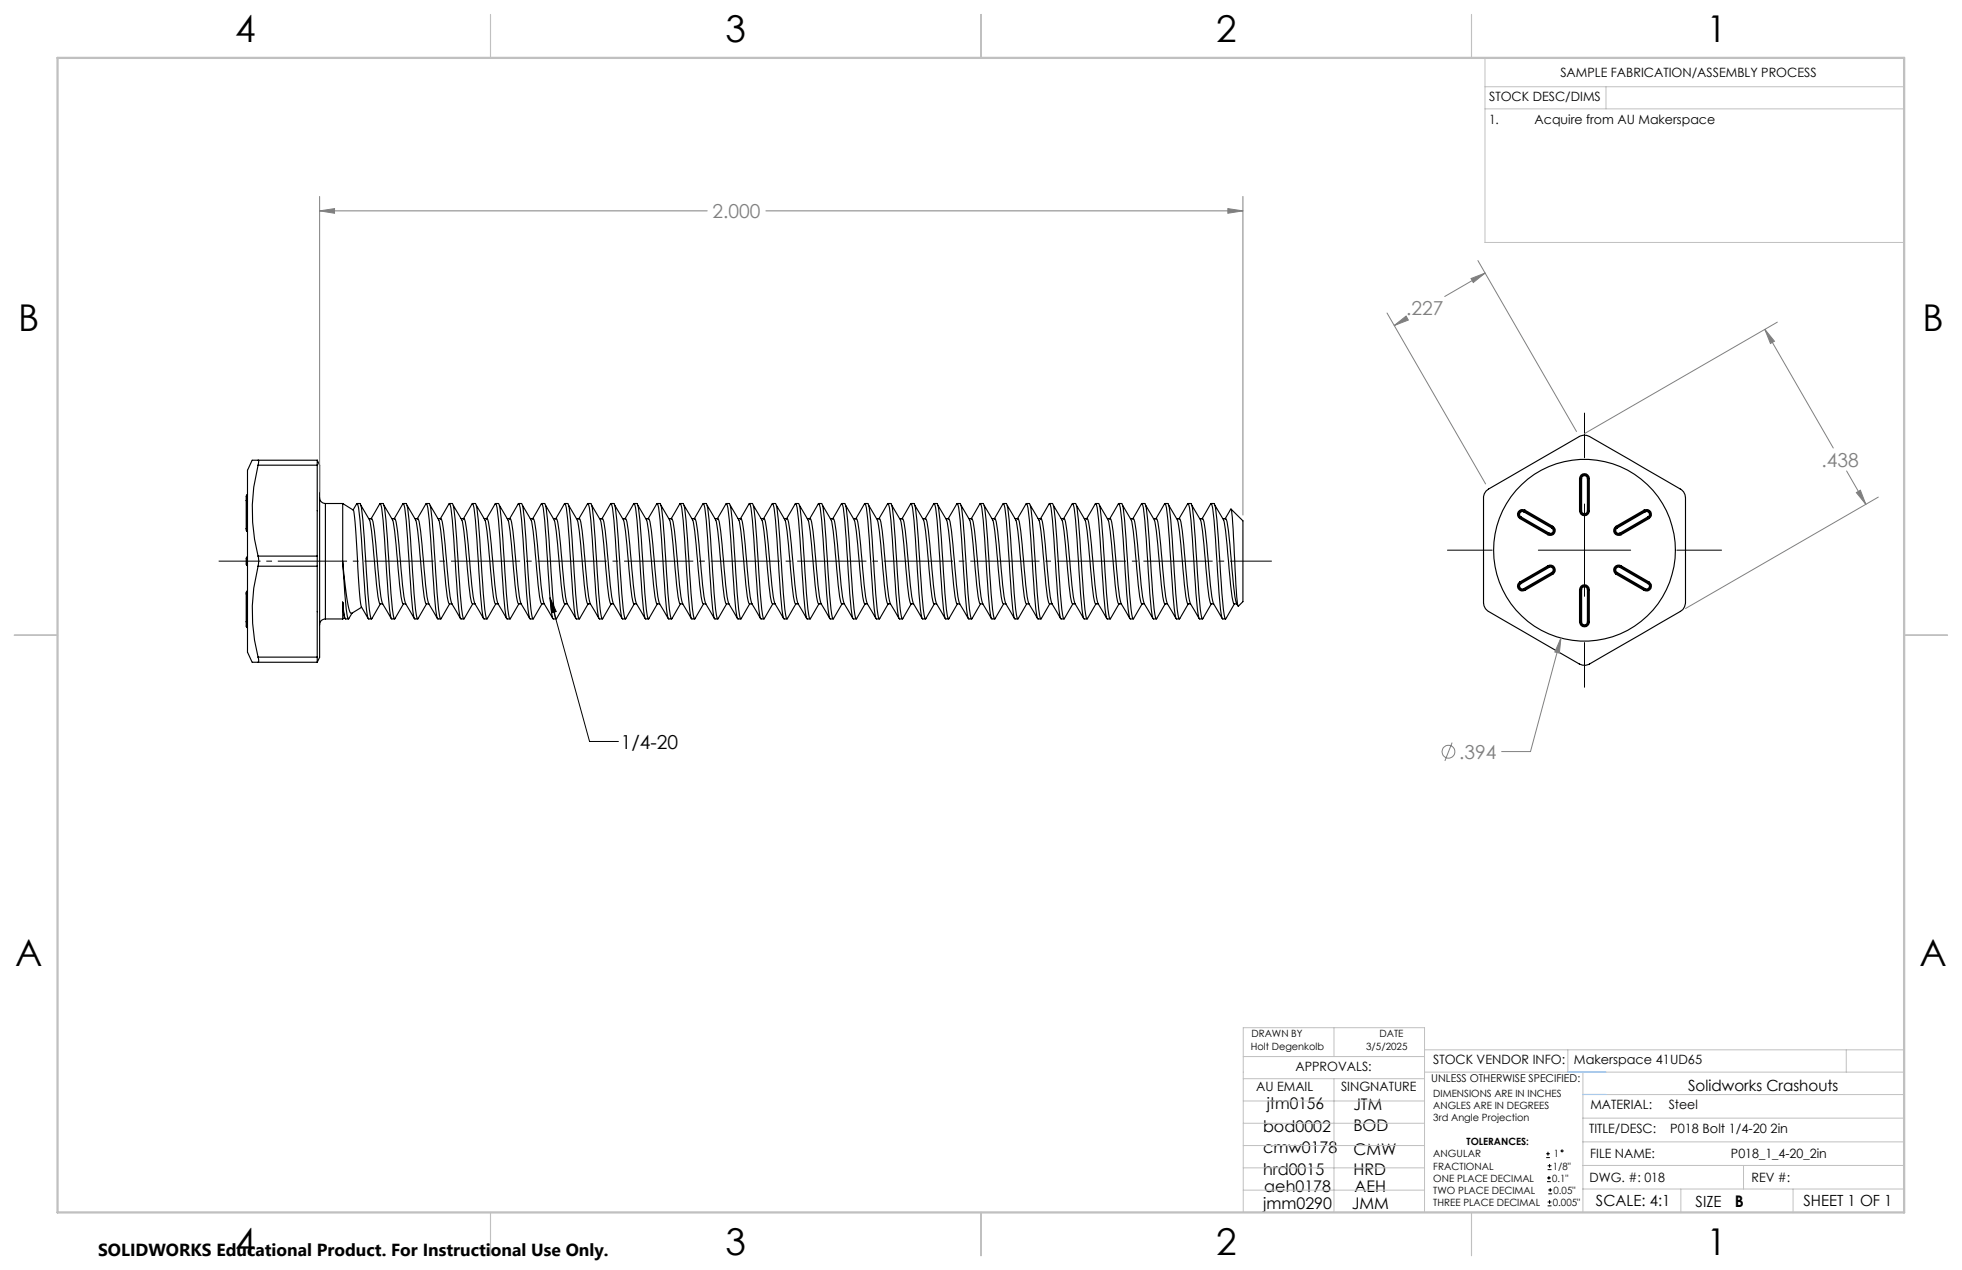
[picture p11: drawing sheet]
<svg xmlns="http://www.w3.org/2000/svg" width="432mm" height="279mm" viewBox="0 0 432 279" stroke-linecap="round" stroke-linejoin="round" font-family="sans-serif">
<g fill="none" stroke="#000" stroke-width=".25">
<path d="M54.2 116.3l.1 .5M54.2 110.1l.1 .1M54.2 116.3l.1 .1M54.2 110.1v6.2M54.3 108.9l-.1 .3v.9M54.3 116.8l.2 .3M54.3 110.2l.2 .1M54.3 116.4l.2 .1M54.3 108.9v1.3M54.3 116.4v.4M54.3 110.2v6.2M54.5 108.7l-.2 .2"/>
<path d="M56.8 101.2h-1.3l-1 2.3v40l1 2.2h1.3M56.8 101.2l.1 .2-.1 .9M56.8 102.3a39.4 39.4 0 0 0 0 20M56.8 102.3h13M56.8 101.2h13M69.8 101.2l.5 1.1v42.3l-.5 1.1M69.8 101.2v1.1M69.8 102.3v20M70.3 109.5a1.26 1.26 0 0 0 1.3 1.3M71.6 110.8v25.4M71.6 110.8h3.8M75.4 110.8v12.7"/>
<path d="M75.4 110.8l2.4 1.4a153.6 153.6 0 0 1 1.2 16l.3 3.8 .3 1.5M78.5 110.9l.1-.1a32.1 32.1 0 0 1 1 7.8l.1 2.4a145.3 145.3 0 0 0 1.3 14.9l.1 .3h.7M78.5 110.8l-.8 1.4M78.6 110.8h.6a32.1 32.1 0 0 1 1 7.8l.1 2.4a145.3 145.3 0 0 0 1.3 14.9l.2 .3v-.2M79.4 111.2l2 3.2M81.1 114.1h.6M81.4 114.5l.4 2.3 .4 4.8a81.5 81.5 0 0 0 1.3 11.1l.2 .2h.5M81.7 114.2l.1-.1a18.7 18.7 0 0 1 .9 5.8l.2 1.7a77.4 77.4 0 0 0 1.3 11.2l1.9 3.3M83.6 110.8l-2 3.4M83.6 110.9l.1-.1a32.1 32.1 0 0 1 .9 7.8l.2 2.4a145.3 145.3 0 0 0 1.2 14.9l.2 .3h.7M83.7 110.8h.6a32.1 32.1 0 0 1 1 7.8l.1 2.4a145.3 145.3 0 0 0 1.3 14.9l.2 .3v-.2M84.5 111.2l1.9 3.2"/>
<path d="M86.2 114.1h.6M86.4 114.5l.5 2.3 .4 4.8a81.5 81.5 0 0 0 1.3 11.1l.2 .2h.5M86.8 114.2l.1-.1a18.7 18.7 0 0 1 .9 5.8l.1 1.7a77.4 77.4 0 0 0 1.4 11.2l1.9 3.3M88.7 110.8l-2 3.4M88.7 110.9l.1-.1a32.1 32.1 0 0 1 .9 7.8l.2 2.4a145.3 145.3 0 0 0 1.2 14.9l.2 .3h.6M88.8 110.8h.6a32.1 32.1 0 0 1 .9 7.8l.2 2.4a145.3 145.3 0 0 0 1.3 14.9l.1 .3 .1-.2M89.6 111.2l1.9 3.2M91.3 114.1h.6M91.5 114.5l.4 2.3 .5 4.8a81.5 81.5 0 0 0 1.3 11.1l.1 .2M91.9 114.2v-.1a18.7 18.7 0 0 1 1 5.8l.1 1.7a77.4 77.4 0 0 0 1.3 11.2l2 3.3M93.7 110.8l-1.9 3.4M93.7 110.9l.1-.1a32.1 32.1 0 0 1 1 7.8l.1 2.4a145.3 145.3 0 0 0 1.3 14.9l.2 .3h.6"/>
<path d="M93.8 110.8h.7a32.1 32.1 0 0 1 .9 7.8l.2 2.4a145.3 145.3 0 0 0 1.2 14.9l.2 .3 .1-.2M94.7 111.2l1.9 3.2M96.4 114.1h.5M96.6 114.5l.4 2.3 .5 4.8a81.5 81.5 0 0 0 1.2 11.1l.2 .2M96.9 114.2l.1-.1a18.7 18.7 0 0 1 1 5.8l.1 1.7a77.4 77.4 0 0 0 1.3 11.2l2 3.3M98.8 110.8l-1.9 3.4M98.8 110.9l.1-.1a32.1 32.1 0 0 1 1 7.8l.1 2.4a145.3 145.3 0 0 0 1.3 14.9l.2 .3h.6M98.9 110.8h.7a32.1 32.1 0 0 1 .9 7.8l.1 2.4a145.3 145.3 0 0 0 1.3 14.9l.2 .3 .1-.2M99.8 111.2l1.9 3.2M101.5 114.1h.5M101.7 114.5l.4 2.3 .5 4.8a81.5 81.5 0 0 0 1.2 11.1l.2 .2h.6M102 114.2l.1-.1a18.7 18.7 0 0 1 .9 5.8l.2 1.7a77.4 77.4 0 0 0 1.3 11.2l1.9 3.3"/>
<path d="M103.9 110.8l-1.9 3.4M103.9 110.9l.1-.1a32.1 32.1 0 0 1 1 7.8l.1 2.4a145.3 145.3 0 0 0 1.3 14.9l.1 .3h.7M104 110.8h.6a32.1 32.1 0 0 1 1 7.8l.1 2.4a145.3 145.3 0 0 0 1.3 14.9l.2 .3v-.2M104.8 111.2l2 3.2M106.5 114.1h.6M106.8 114.5l.4 2.3 .4 4.8a81.5 81.5 0 0 0 1.3 11.1l.2 .2M107.1 114.2l.1-.1a18.7 18.7 0 0 1 .9 5.8l.2 1.7a77.4 77.4 0 0 0 1.3 11.2l1.9 3.3M109 110.8l-2 3.4M109 110.9l.1-.1a32.1 32.1 0 0 1 .9 7.8l.2 2.4a145.3 145.3 0 0 0 1.2 14.9l.2 .3h.7M109.1 110.8h.6a32.1 32.1 0 0 1 1 7.8l.1 2.4a145.3 145.3 0 0 0 1.3 14.9l.2 .3v-.2M109.9 111.2l1.9 3.2M111.6 114.1h.6"/>
<path d="M111.8 114.5l.5 2.3 .4 4.8a81.5 81.5 0 0 0 1.3 11.1l.2 .2M112.2 114.2l.1-.1a18.7 18.7 0 0 1 .9 5.8l.1 1.7a77.4 77.4 0 0 0 1.4 11.2l1.9 3.3M114.1 110.8l-2 3.4M114.1 110.9l.1-.1a32.1 32.1 0 0 1 .9 7.8l.2 2.4a145.3 145.3 0 0 0 1.2 14.9l.2 .3h.6M114.2 110.8h.6a32.1 32.1 0 0 1 .9 7.8l.2 2.4a145.3 145.3 0 0 0 1.3 14.9l.1 .3 .1-.2M115 111.2l1.9 3.2M116.7 114.1h.6M116.9 114.5l.4 2.3 .5 4.8a81.5 81.5 0 0 0 1.3 11.1l.1 .2h.6M117.3 114.2v-.1a18.7 18.7 0 0 1 1 5.8l.1 1.7a77.4 77.4 0 0 0 1.3 11.2l2 3.3M119.1 110.8l-1.9 3.4M119.1 110.9l.1-.1a32.1 32.1 0 0 1 1 7.8l.1 2.4a145.3 145.3 0 0 0 1.3 14.9l.2 .3h.6M119.2 110.8h.7a32.1 32.1 0 0 1 .9 7.8l.2 2.4a145.3 145.3 0 0 0 1.2 14.9l.2 .3 .1-.2"/>
<path d="M120.1 111.2l1.9 3.2M121.8 114.1h.5M122 114.5l.4 2.3 .5 4.8a81.5 81.5 0 0 0 1.2 11.1l.2 .2M122.3 114.2l.1-.1a18.7 18.7 0 0 1 1 5.8l.1 1.7a77.4 77.4 0 0 0 1.3 11.2l2 3.3M124.2 110.8l-1.9 3.4M124.2 110.9l.1-.1a32.1 32.1 0 0 1 1 7.8l.1 2.4a145.3 145.3 0 0 0 1.3 14.9l.2 .3h.6M124.3 110.8h.7a32.1 32.1 0 0 1 .9 7.8l.1 2.4a145.3 145.3 0 0 0 1.3 14.9l.2 .3 .1-.2M125.2 111.2l1.9 3.2M126.9 114.1h.5M127.1 114.5l.4 2.3 .5 4.8a81.5 81.5 0 0 0 1.2 11.1l.2 .2M127.4 114.2l.1-.1a18.7 18.7 0 0 1 .9 5.8l.2 1.7a77.4 77.4 0 0 0 1.3 11.2l1.9 3.3M129.3 110.8l-1.9 3.4"/>
<path d="M129.3 110.9l.1-.1a32.1 32.1 0 0 1 1 7.8l.1 2.4a145.3 145.3 0 0 0 1.3 14.9l.1 .3h.7M129.4 110.8h.6a32.1 32.1 0 0 1 1 7.8l.1 2.4a145.3 145.3 0 0 0 1.3 14.9l.2 .3v-.2M130.2 111.2l2 3.2M131.9 114.1h.6M132.2 114.5l.4 2.3 .4 4.8a81.5 81.5 0 0 0 1.3 11.1l.2 .2h.5M132.5 114.2l.1-.1a18.7 18.7 0 0 1 .9 5.8l.2 1.7a77.4 77.4 0 0 0 1.3 11.2l1.9 3.3M134.4 110.8l-2 3.4M134.4 110.9l.1-.1a32.1 32.1 0 0 1 .9 7.8l.2 2.4a145.3 145.3 0 0 0 1.2 14.9l.2 .3h.7M134.5 110.8h.6a32.1 32.1 0 0 1 1 7.8l.1 2.4a145.3 145.3 0 0 0 1.3 14.9l.2 .3v-.2M135.3 111.2l1.9 3.2M137 114.1h.6M137.2 114.5l.5 2.3 .4 4.8a81.5 81.5 0 0 0 1.3 11.1l.2 .2h.5"/>
<path d="M137.6 114.2l.1-.1a18.7 18.7 0 0 1 .9 5.8l.1 1.7a77.4 77.4 0 0 0 1.4 11.2l1.9 3.3M139.5 110.8l-2 3.4M139.5 110.9l.1-.1a32.1 32.1 0 0 1 .9 7.8l.2 2.4a145.3 145.3 0 0 0 1.2 14.9l.2 .3h.6M139.6 110.8h.6a32.1 32.1 0 0 1 .9 7.8l.2 2.4a145.3 145.3 0 0 0 1.3 14.9l.1 .3 .1-.2M140.4 111.2l1.9 3.2M142.1 114.1h.6M142.3 114.5l.4 2.3 .5 4.8a81.5 81.5 0 0 0 1.3 11.1l.1 .2M142.7 114.2v-.1a18.7 18.7 0 0 1 1 5.8l.1 1.7a77.4 77.4 0 0 0 1.3 11.2l2 3.3M144.5 110.8l-1.9 3.4M144.5 110.9l.1-.1a32.1 32.1 0 0 1 1 7.8l.1 2.4a145.3 145.3 0 0 0 1.3 14.9l.2 .3h.6M144.6 110.8h.7a32.1 32.1 0 0 1 .9 7.8l.2 2.4a145.3 145.3 0 0 0 1.2 14.9l.2 .3 .1-.2M145.5 111.2l1.9 3.2"/>
<path d="M147.2 114.1h.5M147.4 114.5l.4 2.3 .5 4.8a81.5 81.5 0 0 0 1.2 11.1l.2 .2h.6M147.7 114.2l.1-.1a18.7 18.7 0 0 1 1 5.8l.1 1.7a77.4 77.4 0 0 0 1.3 11.2l2 3.3M149.6 110.8l-1.9 3.4M149.6 110.9l.1-.1a32.1 32.1 0 0 1 1 7.8l.1 2.4a145.3 145.3 0 0 0 1.3 14.9l.2 .3h.6M149.7 110.8h.7a32.1 32.1 0 0 1 .9 7.8l.1 2.4a145.3 145.3 0 0 0 1.3 14.9l.2 .3 .1-.2M150.6 111.2l1.9 3.2M152.3 114.1h.5M152.5 114.5l.4 2.3 .5 4.8a81.5 81.5 0 0 0 1.2 11.1l.2 .2h.6M152.8 114.2l.1-.1a18.7 18.7 0 0 1 .9 5.8l.2 1.7a77.4 77.4 0 0 0 1.3 11.2l1.9 3.3M154.7 110.8l-1.9 3.4M154.7 110.9l.1-.1a32.1 32.1 0 0 1 1 7.8l.1 2.4a145.3 145.3 0 0 0 1.3 14.9l.1 .3h.7"/>
<path d="M154.8 110.8h.6a32.1 32.1 0 0 1 1 7.8l.1 2.4a145.3 145.3 0 0 0 1.3 14.9l.2 .3v-.2M155.6 111.2l2 3.2M157.3 114.1h.6M157.6 114.5l.4 2.3 .4 4.8a81.5 81.5 0 0 0 1.3 11.1l.2 .2M157.9 114.2l.1-.1a18.7 18.7 0 0 1 .9 5.8l.2 1.7a77.4 77.4 0 0 0 1.3 11.2l1.9 3.3M159.8 110.8l-2 3.4M159.8 110.9l.1-.1a32.1 32.1 0 0 1 .9 7.8l.2 2.4a145.3 145.3 0 0 0 1.2 14.9l.2 .3h.7M159.9 110.8h.6a32.1 32.1 0 0 1 1 7.8l.1 2.4a145.3 145.3 0 0 0 1.3 14.9l.2 .3v-.2M160.7 111.2l1.9 3.2M162.4 114.1h.6M162.6 114.5l.5 2.3 .4 4.8a81.5 81.5 0 0 0 1.3 11.1l.2 .2h.5M163 114.2l.1-.1a18.7 18.7 0 0 1 .9 5.8l.1 1.7a77.4 77.4 0 0 0 1.4 11.2l1.9 3.3"/>
<path d="M164.9 110.8l-2 3.4M164.9 110.9l.1-.1a32.1 32.1 0 0 1 .9 7.8l.2 2.4a145.3 145.3 0 0 0 1.2 14.9l.2 .3h.6M165 110.8h.6a32.1 32.1 0 0 1 .9 7.8l.2 2.4a145.3 145.3 0 0 0 1.3 14.9l.1 .3 .1-.2M165.8 111.2l1.9 3.2M167.5 114.1h.6M167.7 114.5l.4 2.3 .5 4.8a81.5 81.5 0 0 0 1.3 11.1l.1 .2h.6M168.1 114.2v-.1a18.7 18.7 0 0 1 1 5.8l.1 1.7a77.4 77.4 0 0 0 1.3 11.2l2 3.3M169.9 110.8l-1.9 3.4M169.9 110.9l.1-.1a32.1 32.1 0 0 1 1 7.8l.1 2.4a145.3 145.3 0 0 0 1.3 14.9l.2 .3h.6M170 110.8h.7a32.1 32.1 0 0 1 .9 7.8l.2 2.4a145.3 145.3 0 0 0 1.2 14.9l.2 .3 .1-.2M170.9 111.2l1.9 3.2M172.6 114.1h.5"/>
<path d="M172.8 114.5l.4 2.3 .5 4.8a81.5 81.5 0 0 0 1.2 11.1l.2 .2M173.1 114.2l.1-.1a18.7 18.7 0 0 1 1 5.8l.1 1.7a77.4 77.4 0 0 0 1.3 11.2l2 3.3M175 110.8l-1.9 3.4M175 110.9l.1-.1a32.1 32.1 0 0 1 1 7.8l.1 2.4a145.3 145.3 0 0 0 1.3 14.9l.2 .3h.6M175.1 110.8h.7a32.1 32.1 0 0 1 .9 7.8l.1 2.4a145.3 145.3 0 0 0 1.3 14.9l.2 .3 .1-.2M176 111.2l1.9 3.2M177.7 114.1h.5M177.9 114.5l.4 2.3 .5 4.8a81.5 81.5 0 0 0 1.2 11.1l.2 .2h.6M178.2 114.2l.1-.1a18.7 18.7 0 0 1 .9 5.8l.2 1.7a77.4 77.4 0 0 0 1.3 11.2l1.9 3.3M180.1 110.8l-1.9 3.4M180.1 110.9l.1-.1a32.1 32.1 0 0 1 1 7.8l.1 2.4a145.3 145.3 0 0 0 1.3 14.9l.1 .3h.7M180.2 110.8h.6a32.1 32.1 0 0 1 1 7.8l.1 2.4a145.3 145.3 0 0 0 1.3 14.9l.2 .3v-.2"/>
<path d="M181 111.2l2 3.2M182.7 114.1h.6M183 114.5l.4 2.3 .4 4.8a81.5 81.5 0 0 0 1.3 11.1l.2 .2h.5M183.3 114.2l.1-.1a18.7 18.7 0 0 1 .9 5.8l.2 1.7a77.4 77.4 0 0 0 1.3 11.2l1.9 3.3M185.2 110.8l-2 3.4M185.2 110.9l.1-.1a32.1 32.1 0 0 1 .9 7.8l.2 2.4a145.3 145.3 0 0 0 1.2 14.9l.2 .3h.7M185.3 110.8h.6a32.1 32.1 0 0 1 1 7.8l.1 2.4a145.3 145.3 0 0 0 1.3 14.9l.2 .3v-.2M186.1 111.2l1.9 3.2M187.8 114.1h.6M188 114.5l.5 2.3 .4 4.8a81.5 81.5 0 0 0 1.3 11.1l.2 .2M188.4 114.2l.1-.1a18.7 18.7 0 0 1 .9 5.8l.1 1.7a77.4 77.4 0 0 0 1.4 11.2l1.9 3.3M190.3 110.8l-2 3.4"/>
<path d="M190.3 110.9l.1-.1a32.1 32.1 0 0 1 .9 7.8l.2 2.4a145.3 145.3 0 0 0 1.2 14.9l.2 .3h.6M190.4 110.8h.6a32.1 32.1 0 0 1 .9 7.8l.2 2.4a145.3 145.3 0 0 0 1.3 14.9l.1 .3 .1-.2M191.2 111.2l1.9 3.2M192.9 114.1h.6M193.1 114.5l.4 2.3 .5 4.8a81.5 81.5 0 0 0 1.3 11.1l.1 .2h.6M193.5 114.2v-.1a18.7 18.7 0 0 1 1 5.8l.1 1.7a77.4 77.4 0 0 0 1.3 11.2l2 3.3M195.3 110.8l-1.9 3.4M195.3 110.9l.1-.1a32.1 32.1 0 0 1 1 7.8l.1 2.4a145.3 145.3 0 0 0 1.3 14.9l.2 .3h.6M195.4 110.8h.7a32.1 32.1 0 0 1 .9 7.8l.2 2.4a145.3 145.3 0 0 0 1.2 14.9l.2 .3 .1-.2M196.3 111.2l1.9 3.2M198 114.1h.5M198.2 114.5l.4 2.3 .5 4.8a81.5 81.5 0 0 0 1.2 11.1l.2 .2h.6"/>
<path d="M198.5 114.2l.1-.1a18.7 18.7 0 0 1 1 5.8l.1 1.7a77.4 77.4 0 0 0 1.3 11.2l2 3.3M200.4 110.8l-1.9 3.4M200.4 110.9l.1-.1a32.1 32.1 0 0 1 1 7.8l.1 2.4a145.3 145.3 0 0 0 1.3 14.9l.2 .3h.6M200.5 110.8h.7a32.1 32.1 0 0 1 .9 7.8l.1 2.4a145.3 145.3 0 0 0 1.3 14.9l.2 .3 .1-.2M201.4 111.2l1.9 3.2M203.1 114.1h.5M203.3 114.5l.4 2.3 .5 4.8a81.5 81.5 0 0 0 1.2 11.1l.2 .2M203.6 114.2l.1-.1a18.7 18.7 0 0 1 .9 5.8l.2 1.7a77.4 77.4 0 0 0 1.3 11.2l1.9 3.3M205.5 110.8l-1.9 3.4M205.5 110.9l.1-.1a32.1 32.1 0 0 1 1 7.8l.1 2.4a145.3 145.3 0 0 0 1.3 14.9l.1 .3h.7M205.6 110.8h.6a32.1 32.1 0 0 1 1 7.8l.1 2.4a145.3 145.3 0 0 0 1.3 14.9l.2 .3v-.2M206.4 111.2l2 3.2"/>
<path d="M208.1 114.1h.6M208.4 114.5l.4 2.3 .4 4.8a81.5 81.5 0 0 0 1.3 11.1l.2 .2h.5M208.7 114.2l.1-.1a18.7 18.7 0 0 1 .9 5.8l.2 1.7a77.4 77.4 0 0 0 1.3 11.2l1.9 3.3M210.6 110.8l-2 3.4M210.6 110.9l.1-.1a32.1 32.1 0 0 1 .9 7.8l.2 2.4a145.3 145.3 0 0 0 1.2 14.9l.2 .3h.7M210.7 110.8h.6a32.1 32.1 0 0 1 1 7.8l.1 2.4a145.3 145.3 0 0 0 1.3 14.9l.2 .3v-.2M211.5 111.2l1.9 3.2M213.2 114.1h.6M213.4 114.5l.5 2.3 .4 4.8a81.5 81.5 0 0 0 1.3 11.1l.2 .2h.5M213.8 114.2l.1-.1a18.7 18.7 0 0 1 .9 5.8l.1 1.7a77.4 77.4 0 0 0 1.4 11.2l1.9 3.3M215.7 110.8l-2 3.4M215.7 110.9l.1-.1a32.1 32.1 0 0 1 .9 7.8l.2 2.4a145.3 145.3 0 0 0 1.2 14.9l.2 .3h.6"/>
<path d="M215.8 110.8h.6a32.1 32.1 0 0 1 .9 7.8l.2 2.4a145.3 145.3 0 0 0 1.3 14.9l.1 .3 .1-.2M216.6 111.2l1.9 3.2M218.3 114.1h.6M218.5 114.5l.4 2.3 .5 4.8a81.5 81.5 0 0 0 1.3 11.1l.1 .2M218.9 114.2v-.1a18.7 18.7 0 0 1 1 5.8l.1 1.7a77.4 77.4 0 0 0 1.3 11.2l2 3.3M220.7 110.8l-1.9 3.4M220.7 110.9l.1-.1a32.1 32.1 0 0 1 1 7.8l.1 2.4a145.3 145.3 0 0 0 1.3 14.9l.2 .3h.6M220.8 110.8h.7a32.1 32.1 0 0 1 .9 7.8l.2 2.4a145.3 145.3 0 0 0 1.2 14.9l.2 .3 .1-.2M221.7 111.2l1.9 3.2M223.4 114.1h.5M223.6 114.5l.4 2.3 .5 4.8a81.5 81.5 0 0 0 1.2 11.1l.2 .2h.6M223.9 114.2l.1-.1a18.7 18.7 0 0 1 1 5.8l.1 1.7a77.4 77.4 0 0 0 1.3 11.2l2 3.3"/>
<path d="M225.8 110.8l-1.9 3.4M225.8 110.9l.1-.1a32.1 32.1 0 0 1 1 7.8l.1 2.4a145.3 145.3 0 0 0 1.3 14.9l.2 .3h.6M225.9 110.8h.7a32.1 32.1 0 0 1 .9 7.8l.1 2.4a145.3 145.3 0 0 0 1.3 14.9l.2 .3 .1-.2M226.8 111.2l1.9 3.2M228.5 114.1h.5M228.7 114.5l.4 2.3 .5 4.8a81.5 81.5 0 0 0 1.2 11.1l.2 .2h.6M229 114.2l.1-.1a18.7 18.7 0 0 1 .9 5.8l.2 1.7a77.4 77.4 0 0 0 1.3 11.2l1.9 3.3M230.9 110.8l-1.9 3.4M230.9 110.9l.1-.1a32.1 32.1 0 0 1 1 7.8l.1 2.4a145.3 145.3 0 0 0 1.3 14.9l.1 .3h.7M231 110.8h.6a32.1 32.1 0 0 1 1 7.8l.1 2.4a145.3 145.3 0 0 0 1.3 14.9l.2 .3v-.2M231.8 111.2l2 3.2M233.5 114.1h.6"/>
<path d="M233.8 114.5l.4 2.3 .4 4.8a81.5 81.5 0 0 0 1.3 11.1l.2 .2M234.1 114.2l.1-.1a18.7 18.7 0 0 1 .9 5.8l.2 1.7a77.4 77.4 0 0 0 1.3 11.2l1.9 3.3M236 110.8l-2 3.4M236 110.9l.1-.1a32.1 32.1 0 0 1 .9 7.8l.2 2.4a145.3 145.3 0 0 0 1.2 14.9l.2 .3h.7M236.1 110.8h.6a32.1 32.1 0 0 1 1 7.8l.1 2.4a145.3 145.3 0 0 0 1.3 14.9l.2 .3v-.2M236.9 111.2l1.9 3.2M238.6 114.1h.6M238.8 114.5l.5 2.3 .4 4.8a81.5 81.5 0 0 0 1.3 11.1l.2 .2h.5M239.2 114.2l.1-.1a18.7 18.7 0 0 1 .9 5.8l.1 1.7a77.4 77.4 0 0 0 1.4 11.2l1.9 3.3M241.1 110.8l-2 3.4M241.1 110.9l.1-.1a32.1 32.1 0 0 1 .9 7.8l.2 2.4a145.3 145.3 0 0 0 1.2 14.9l.2 .3h.6M241.2 110.8h.6a32.1 32.1 0 0 1 .9 7.8l.2 2.4a145.3 145.3 0 0 0 1.3 14.9l.1 .3 .1-.2"/>
<path d="M242 111.2l1.9 3.2M243.7 114.1h.6M243.9 114.5l.4 2.3 .5 4.8a81.5 81.5 0 0 0 1.3 11.1l.1 .2h.6M244.3 114.2v-.1a18.7 18.7 0 0 1 1 5.8l.1 1.7a77.4 77.4 0 0 0 1.3 11.2l2 3.3M246.1 110.8l-1.9 3.4M246.1 110.9l.1-.1a32.1 32.1 0 0 1 1 7.8l.1 2.4a145.3 145.3 0 0 0 1.3 14.9l.2 .3h.6M246.2 110.8h.7a32.1 32.1 0 0 1 .9 7.8l.2 2.4a145.3 145.3 0 0 0 1.2 14.9l.2 .3 .1-.2M247.1 111.2l1.9 3.2M248.8 114.1h.5M249 114.5l.4 2.3 .5 4.8a81.5 81.5 0 0 0 1.2 11.1l.2 .2M249.3 114.2l.1-.1a18.7 18.7 0 0 1 1 5.8l.1 1.7a77.4 77.4 0 0 0 1.3 11.2l2 3.3M251.2 110.8l-1.9 3.4"/>
<path d="M251.2 110.9l.1-.1a32.1 32.1 0 0 1 1 7.8l.1 2.4a145.3 145.3 0 0 0 1.3 14.9l.2 .3h.6M251.3 110.8h.7a32.1 32.1 0 0 1 .9 7.8l.1 2.4a145.3 145.3 0 0 0 1.3 14.9l.2 .3 .1-.2M252.2 111.2l1.9 3.2M253.9 114.1h.5M254.1 114.5l.4 2.3 .5 4.8a81.5 81.5 0 0 0 1.2 11.1l.2 .2h.6M254.4 114.2l.1-.1a18.7 18.7 0 0 1 .9 5.8l.2 1.7a77.4 77.4 0 0 0 1.3 11.2l1.9 3.3M256.3 110.8l-1.9 3.4M256.3 110.9l.1-.1a32.1 32.1 0 0 1 1 7.8l.1 2.4a145.3 145.3 0 0 0 1.3 14.9l.1 .3h.7M256.4 110.8h.6a32.1 32.1 0 0 1 1 7.8l.1 2.4a145.3 145.3 0 0 0 1.3 14.9l.2 .3v-.2M257.2 111.2l2 3.2M258.9 114.1h.6M259.2 114.5l.4 2.3 .4 4.8a81.5 81.5 0 0 0 1.3 11.1l.2 .2h.5"/>
<path d="M259.5 114.2l.1-.1a18.7 18.7 0 0 1 .9 5.8l.2 1.7a77.4 77.4 0 0 0 1.3 11.2l1.9 3.3M261.4 110.8l-2 3.4M261.4 110.9l.1-.1a32.1 32.1 0 0 1 .9 7.8l.2 2.4a145.3 145.3 0 0 0 1.2 14.9l.2 .3h.7M261.5 110.8h.6a32.1 32.1 0 0 1 1 7.8l.1 2.4a145.3 145.3 0 0 0 1.3 14.9l.2 .3v-.2M262.3 111.2l1.9 3.2M264 114.1h.6M264.2 114.5l.5 2.3 .4 4.8a81.5 81.5 0 0 0 1.3 11.1l.2 .2M264.6 114.2l.1-.1a18.7 18.7 0 0 1 .9 5.8l.1 1.7a77.4 77.4 0 0 0 1.4 11.2l1.9 3.3M266.5 110.8l-2 3.4M266.5 110.9l.1-.1a32.1 32.1 0 0 1 .9 7.8l.2 2.4a145.3 145.3 0 0 0 1.2 14.9l.2 .3h.6M266.6 110.8h.6a32.1 32.1 0 0 1 .9 7.8l.2 2.4a145.3 145.3 0 0 0 1.3 14.9l.1 .3M267.4 111.2l1.9 3.2"/>
<path d="M269.1 114.1h.6M269.3 114.5l.4 2.3 .5 4.8a81.5 81.5 0 0 0 1.3 11.1l.1 .2h.6M269.7 114.2v-.1a18.7 18.7 0 0 1 1 5.8l.1 1.7a75.7 75.7 0 0 0 1.3 11.2l.4 .5M270.9 112l-1.3 2.2M327.1 108l20.5-12a2.25 2.25 0 0 1 2.2 0l20 11.6a2.11 2.11 0 0 1 1.1 1.9v21.5a3.4 3.4 0 0 1-1.1 3.5l-20 11.6a2.22 2.22 0 0 1-2.2 0l-20-11.6a2.18 2.18 0 0 1-1.1-1.9v-23.3zM334.5 114.1l6.2 3.6M334.6 113.9l-.1 .2M334.6 113.9l6.2 3.6M334.7 113.7l-.1 .2M334.7 113.7l6.2 3.6M335.4 112.6a.63 .63 0 0 0-.9 .2 .63 .63 0 0 0 .2 .9M335.4 112.6l6.1 3.6"/>
<path d="M335.5 112.4a.86 .86 0 0 0-1.2 .3 .86 .86 0 0 0 .3 1.2M335.5 112.4l-.1 .2M335.5 112.4l6.1 3.6M335.6 112.2l-.1 .2M335.6 112.2a1.08 1.08 0 0 0-1.5 .4 1.08 1.08 0 0 0 .4 1.5M335.6 112.2l6.1 3.6M340.8 117.5l-.1 .2M340.9 117.3l-.1 .2M341.5 116.2a.63 .63 0 0 1 .3 .8 .63 .63 0 0 1-.9 .3M341.6 116l-.1 .2M341.6 116a.85 .85 0 0 1 .3 1.2 .85 .85 0 0 1-1.1 .3M341.7 115.8l-.1 .2"/>
<path d="M341.7 115.8a1.07 1.07 0 0 1 .4 1.4 1.07 1.07 0 0 1-1.4 .5M347.6 112.4a1.08 1.08 0 0 0 1.1 1.1 1.08 1.08 0 0 0 1.1-1.1M347.6 112.4h.3M347.6 105.3h.3M347.6 105.3a1.08 1.08 0 0 1 1.1-1.1 1.08 1.08 0 0 1 1.1 1.1M347.6 105.3v7.1M347.9 112.4h.2M347.9 105.3h.2M347.9 112.4a.85 .85 0 0 0 .8 .8 .85 .85 0 0 0 .9-.8M347.9 105.3a.85 .85 0 0 1 .8-.9 .85 .85 0 0 1 .9 .9M347.9 105.3v7.1M348.1 112.4a.63 .63 0 0 0 .6 .6 .63 .63 0 0 0 .7-.6"/>
<path d="M348.1 105.3a.63 .63 0 0 1 .6-.7 .63 .63 0 0 1 .7 .7M348.1 105.3v7.1M349.4 112.4h.2M349.4 105.3h.2M349.4 105.3v7.1M349.6 112.4h.2M349.6 105.3h.2M349.6 105.3v7.1M349.8 105.3v7.1M355.7 115.8a1.08 1.08 0 0 0-.4 1.5 1.08 1.08 0 0 0 1.5 .4M355.7 115.8l.1 .2M355.8 116a.85 .85 0 0 0-.3 1.2 .85 .85 0 0 0 1.2 .3"/>
<path d="M355.8 116l.1 .2M355.9 116.2a.63 .63 0 0 0-.2 .8 .63 .63 0 0 0 .9 .3M356.6 117.3l.1 .2M356.7 117.5l.1 .2M361.8 112.2l.1 .2M361.8 112.2a1.07 1.07 0 0 1 1.5 .4 1.07 1.07 0 0 1-.4 1.5M361.8 112.2l-6.1 3.6M361.9 112.4l.2 .2M361.9 112.4a.85 .85 0 0 1 1.2 .3 .85 .85 0 0 1-.3 1.2M361.9 112.4l-6.1 3.6M362.1 112.6a.63 .63 0 0 1 .8 .2 .63 .63 0 0 1-.2 .9M362.1 112.6l-6.2 3.6"/>
<path d="M362.7 113.7l.1 .2M362.7 113.7l-6.1 3.6M362.8 113.9l.1 .2M362.8 113.9l-6.1 3.6M362.9 114.1l-6.1 3.6M54.2 136.8v1l.1 .2M54.2 130.7v6.1M54.3 138l.2 .2M54.3 130.1l-.1 .6M54.3 122.6v1.7M54.3 124.3l.2 .2M54.3 122.6l-.1 .2v1.3l.1 .2"/>
<path d="M54.3 136.7l-.1 .1M54.3 130.6l-.1 .1M54.3 136.7v1.3M54.3 130.1v.5M54.3 130.6v6.1M54.5 129.9l-.2 .2M54.5 122.4l-.2 .2M54.5 136.6l-.2 .1M54.5 130.4l-.2 .2M56.8 122.3l.1 .9-.1 1.4M56.8 124.6a39.4 39.4 0 0 0 0 20M56.8 124.6h13"/>
<path d="M56.8 122.3h13M69.8 122.3v2.3M69.8 124.6v20M71.6 136.2a1.21 1.21 0 0 0-1.3 1.2M71.6 136.2h3.8M75.4 132.5v3.7M75.4 132.5l.2 2.3 .4 1.3M75.4 123.5a63.5 63.5 0 0 0 1.6 11.2l.4 .2 2.2-1.3M75.4 123.5l.7 9a9.1 9.1 0 0 0 .6 3.7l.1-.2M75.4 132.5a9.1 9.1 0 0 0 .7 3.7h.6M75.8 135.9l-.4 .3M77.5 134.9l-.7 1.2"/>
<path d="M79.5 133.5l1.5 2.6M83.7 132.9l-1.9 3.2M88.8 132.9l-1.9 3.2M93.8 132.9h.6M93.9 132.9l-1.9 3.2M98.9 132.9h.6M99 132.9l-1.9 3.2M104 132.9l-1.8 3.2M109.1 132.9h.5M109.1 132.9l-1.9 3.2M114.2 132.9h.5M114.2 132.9l-1.9 3.2"/>
<path d="M119.3 132.9l-1.9 3.2M124.3 132.9h.6M124.4 132.9l-1.9 3.2M129.4 132.9h.6M129.4 132.9l-1.8 3.2M134.5 132.9l-1.9 3.2M139.6 132.9l-1.9 3.2M144.6 132.9h.6M144.7 132.9l-1.9 3.2M149.8 132.9l-1.9 3.2M154.8 132.9l-1.8 3.2M159.9 132.9h.5"/>
<path d="M159.9 132.9l-1.9 3.2M165 132.9l-1.9 3.2M170.1 132.9l-1.9 3.2M175.1 132.9h.6M175.2 132.9l-1.9 3.2M180.2 132.9l-1.8 3.2M185.3 132.9l-1.9 3.2M190.4 132.9h.5M190.4 132.9l-1.9 3.2M195.5 132.9l-1.9 3.2M200.6 132.9l-1.9 3.2M205.6 132.9h.6"/>
<path d="M205.6 132.9l-1.8 3.2M210.7 132.9l-1.9 3.2M215.8 132.9l-1.9 3.2M220.8 132.9h.6M220.9 132.9l-1.9 3.2M226 132.9l-1.9 3.2M231 132.9l-1.8 3.2M236.1 132.9h.5M236.1 132.9l-1.9 3.2M241.2 132.9l-1.9 3.2M246.3 132.9l-1.9 3.2M251.3 132.9h.6"/>
<path d="M251.4 132.9l-1.9 3.2M256.4 132.9l-1.8 3.2M261.5 132.9l-1.9 3.2M266.6 132.9h.5M266.6 132.9l-1.9 3.2M271.7 132.9l-2 3.3M272.6 133.3h-.1a84.7 84.7 0 0 1-.9-11.7l-.4-7.8-.3-1.8 2.6 2.6v17.8l-.9 .9M334.5 128l.1 .2M334.5 128a1.08 1.08 0 0 0-.4 1.5 1.08 1.08 0 0 0 1.5 .4M334.6 128.2l.1 .2M334.6 128.2a.86 .86 0 0 0-.3 1.2 .86 .86 0 0 0 1.2 .3M334.7 128.4a.63 .63 0 0 0-.2 .9 .63 .63 0 0 0 .9 .2"/>
<path d="M335.4 129.5l.1 .2M335.5 129.7l.1 .2M340.7 124.5l.1 .1M340.7 124.5a1.07 1.07 0 0 1 1.4 .4 1.07 1.07 0 0 1-.4 1.4M340.7 124.5l-6.2 3.5M340.8 124.6l.1 .2M340.8 124.6a.85 .85 0 0 1 1.1 .4 .85 .85 0 0 1-.3 1.1M340.8 124.6l-6.2 3.6M340.9 124.8a.63 .63 0 0 1 .9 .3 .63 .63 0 0 1-.3 .8M340.9 124.8l-6.2 3.6M341.5 125.9l.1 .2M341.5 125.9l-6.1 3.6"/>
<path d="M341.6 126.1l.1 .2M341.6 126.1l-6.1 3.6M341.7 126.3l-6.1 3.6M347.6 136.8a1.08 1.08 0 0 0 1.1 1.1 1.08 1.08 0 0 0 1.1-1.1M347.6 136.8h.3M347.6 129.7h.3M347.6 129.7a1.08 1.08 0 0 1 1.1-1 1.08 1.08 0 0 1 1.1 1M347.6 129.7v7.1M347.9 136.8a.85 .85 0 0 0 .8 .9 .85 .85 0 0 0 .9-.9M347.9 136.8h.2M347.9 129.7h.2M347.9 129.7a.85 .85 0 0 1 .8-.8 .85 .85 0 0 1 .9 .8"/>
<path d="M347.9 129.7v7.1M348.1 136.8a.63 .63 0 0 0 .6 .7 .63 .63 0 0 0 .7-.7M348.1 129.7a.63 .63 0 0 1 .6-.6 .63 .63 0 0 1 .7 .6M348.1 129.7v7.1M349.4 136.8h.2M349.4 129.7h.2M349.4 129.7v7.1M349.6 136.8h.2M349.6 129.7h.2M349.6 129.7v7.1M349.8 129.7v7.1M355.7 126.3l6.1 3.6"/>
<path d="M355.8 126.1l-.1 .2M355.8 126.1l6.1 3.6M355.9 125.9l-.1 .2M355.9 125.9l6.2 3.6M356.6 124.8a.63 .63 0 0 0-.9 .3 .63 .63 0 0 0 .2 .8M356.6 124.8l6.1 3.6M356.7 124.6a.85 .85 0 0 0-1.2 .4 .85 .85 0 0 0 .3 1.1M356.7 124.6l-.1 .2M356.7 124.6l6.1 3.6M356.8 124.5a1.08 1.08 0 0 0-1.5 .3 1.08 1.08 0 0 0 .4 1.5M356.8 124.5l-.1 .1M356.8 124.5l6.1 3.5"/>
<path d="M361.9 129.7l-.1 .2M362.1 129.5l-.2 .2M362.7 128.4a.63 .63 0 0 1 .2 .9 .63 .63 0 0 1-.8 .2M362.8 128.2l-.1 .2M362.8 128.2a.85 .85 0 0 1 .3 1.2 .85 .85 0 0 1-1.2 .3M362.9 128l-.1 .2M362.9 128a1.07 1.07 0 0 1 .4 1.5 1.07 1.07 0 0 1-1.5 .4M56.8 144.6l.1 .7-.1 .4M56.8 144.6h13M56.8 145.7h13M69.8 144.6v1.1"/>
<circle cx="348.7" cy="121.1" r="20"/>
</g>
<g fill="none" stroke="#808080" stroke-width=".22">
<path d="M70.3 46.4l3.3-.5v1zM70.3 43.2v65M70.3 46.4h85.3M168.6 46.4h104.9M270.2 45.9l3.3 .5-3.3 .5zM273.5 43.2v70.1M325.3 57.3l21.7 37.6M305.3 68.9l21.7 37.6M306.8 71.6l2.7-2.1 .5 .9zM309.2 70.3l-2.4 1.3M323.7 61.3l3.1-1.2-2.6 2.1zM326.8 60.1l-8.8 5.1"/>
<path d="M388.4 72.5l2.1 2.6-.9 .5zM388.4 72.5l15.1 26.1M391.2 70.9l-42.5 24.5M406.4 103.6l4.2 7.3M408.6 108.4l.8-.6 1.2 3.1zM413.4 109.4l-42.5 24.5M343.5 140.4l-.3 3.3-1-.3zM343.5 140.4l-6.7 24.9h-6.3M319.6 163.4l-1.6 4"/>
<circle cx="318.8" cy="165.4" r="1.41"/>
</g>
<g fill="none" stroke="#000" stroke-width=".22">
<path d="M348.7 90.9v9.8M348.7 110.9v20.3M121 131.5l1.4 3-1 .3zM121 131.5l8.8 31.6h6.3M318.6 121h9.8M338.6 121h20.3M369 121h9.9M348.7 141.4v9.8M340.3 254.7h.8M340.3 253.8h.8M340.5 260h.8M340.5 259.2h.8"/>
<path d="M340.6 257.3h.9M340.6 256.5h.9M340.7 253.4v.8M340.9 258.7v.8M341 256.1v.8M340.6 265.3h.9M340.6 264.4h.9M340.7 262.6h.9M340.7 261.8h.9M341 264v.9M341.2 261.4v.8"/>
<circle cx="343.8" cy="253.2" r=".2"/>
</g>
<path d="M279.9 123.5h-231.8" fill="none" stroke="#000" stroke-width=".22" stroke-dasharray="15.2 1.3 1.3 1.3" stroke-dashoffset="6" stroke-linecap="butt"/>
<g fill="none" stroke="#c0c0c0" stroke-width=".22">
<path d="M326.8 19.1h92.3M326.8 12.7v40.6h92.3M353.4 19.1v4.9M326.8 24h92.3M273.6 232.4h39.9M273.6 237.3h39.9M293.6 226.1v6.3M293.6 237.3v29.4M313.5 235.9h105.6M313.5 231h105.6M345.1 231v4.9M348.4 235.9v30.9"/>
<path d="M406.3 231v4.9M273.6 242.2h39.9M273.6 247.1h39.9M273.6 252h39.9M273.6 256.9h39.9M348.4 246h70.7M348.4 256.4h70.7M348.4 251.2h70.7M348.4 240.8h70.7M383.7 256.4v5.2M273.6 261.8h39.9M313.5 266.7v-40.6h-39.9v40.6h74.4"/>
<path d="M348.4 261.6h70.7M369.9 261.6v5.2M394.6 261.6v5.2"/>
</g>
<path d="M107.9 3.2v9.5M215.9 3.2v9.5M323.8 3.2v9.5M3.1 139.7h9.6M419.1 139.7h9.5M107.9 266.7v9.6M215.9 266.7v9.6M323.8 266.7v9.6" fill="none" stroke="#c0c0c0" stroke-width=".25"/>
<path d="M12.7 12.7h406.4v254h-406.4z" fill="none" stroke="#c0c0c0" stroke-width=".5"/>
<path d="M345.1 235.9h8.3M348.4 240.8h5" fill="none" stroke="#53a9ff" stroke-width=".22"/>
<path d="M121 131.5l1.4 3-1 .3z" fill="#000"/>
<path d="M70.3 46.4l3.3-.5v1zM270.2 45.9l3.3 .5-3.3 .5zM323.7 61.3l3.1-1.2-2.6 2.1zM306.8 71.6l2.7-2.1 .5 .9zM388.4 72.5l2.1 2.6-.9 .5zM408.6 108.4l.8-.6 1.2 3.1zM343.5 140.4l-1.3 3 1 .3z" fill="#808080"/>
<g font-size="8.1">
<text x="51.7" y="9.3">4</text>
<text x="159.7" y="9.3">3</text>
<text x="267.6" y="9.3">2</text>
<text x="375.6" y="9.3">1</text>
<text x="4" y="72.8">B</text>
<text x="423.1" y="72.8">B</text>
<text x="3.3" y="212.5">A</text>
<text x="422.4" y="212.5">A</text>
<text x="51.7" y="276">4</text>
<text x="159.7" y="276">3</text>
<text x="267.6" y="276">2</text>
<text x="375.6" y="276">1</text>
</g>
<g font-size="4.2" fill="#808080">
<text x="156.8" y="48">2.000</text>
<text x="309.5" y="69.3">.227</text>
<text x="400.9" y="102.7">.438</text>
<text x="321.1" y="166.9">.394</text>
</g>
<text font-size="4.2" x="136.6" y="164.7">1/4-20</text>
<text font-size="3.8" x="21.6" y="276.3">SOLIDWORKS Educational Product. For Instructional Use Only.</text>
<g font-size="3.5">
<text x="278.8" y="244.1">jtm0156</text>
<text x="297.9" y="244.1">JTM</text>
<text x="278" y="249">bod0002</text>
<text x="297.9" y="248.9">BOD</text>
<text x="278" y="253.7">cmw0178</text>
<text x="297.9" y="254.1">CMW</text>
<text x="278" y="258.6">hrd0015</text>
<text x="278.2" y="262.3">aeh0178</text>
<text x="297.9" y="258.6">HRD</text>
<text x="298.1" y="262.3">AEH</text>
<text x="278" y="266.1">jmm0290</text>
<text x="297.5" y="266.1">JMM</text>
<text x="381.8" y="265.6">B</text>
</g>
<g font-size="3.4">
<text x="371.5" y="240.1">Solidworks Crashouts</text>
<text x="351.2" y="265.2">SCALE: 4:1</text>
<text x="373.2" y="265.6">SIZE</text>
<text x="396.9" y="265.2">SHEET 1 OF 1</text>
</g>
<g font-size="2.8">
<text x="343.4" y="16.9">SAMPLE FABRICATION/ASSEMBLY PROCESS</text>
<text x="327.7" y="22.3">STOCK DESC/DIMS</text>
<text x="327.7" y="27.3">1.</text>
<text x="337.7" y="27.3">Acquire from AU Makerspace</text>
<text x="285.1" y="235.7">APPROVALS:</text>
<text x="315.4" y="234.1">STOCK VENDOR INFO:</text>
<text x="346.4" y="234.1">Makerspace 41UD65</text>
<text x="276.4" y="240.1">AU EMAIL</text>
<text x="295.1" y="240.1">SINGNATURE</text>
<text x="350" y="244.1">MATERIAL:</text>
<text x="367.3" y="244.1">Steel</text>
<text x="349.7" y="249.2">TITLE/DESC:</text>
<text x="367.6" y="249.2">P018 Bolt 1/4-20 2in</text>
<text x="350" y="254.7">FILE NAME:</text>
<text x="380.9" y="254.8">P018_1_4-20_2in</text>
<text x="349.8" y="260">DWG. #: 018</text>
<text x="385.5" y="260">REV #:</text>
</g>
<text font-size="2.4" x="315" y="238.1">UNLESS OTHERWISE SPECIFIED:</text>
<g font-size="2.2">
<text x="275.3" y="231.1">Holt Degenkolb</text>
<text x="275.4" y="228.2">DRAWN BY</text>
<text x="300.7" y="231.1">3/5/2025</text>
<text x="303.6" y="228.2">DATE</text>
<text x="315.4" y="241.4">DIMENSIONS ARE IN INCHES</text>
<text x="315.4" y="244">ANGLES ARE IN DEGREES</text>
<text x="315.4" y="246.7">3rd Angle Projection</text>
<text x="322.8" y="252">TOLERANCES:</text>
<text x="315.4" y="254.6">ANGULAR</text>
<text x="315.4" y="257.3">FRACTIONAL</text>
<text x="341.8" y="257.3">1/8&quot;</text>
<text x="342" y="254.6">1</text>
<text x="315.4" y="262.6">TWO PLACE DECIMAL</text>
<text x="315.4" y="260">ONE PLACE DECIMAL</text>
<text x="341.6" y="260">0.1&quot;</text>
<text x="341.9" y="262.6">0.05&quot;</text>
<text x="315.4" y="265.3">THREE PLACE DECIMAL</text>
<text x="341.8" y="265.3">0.005&quot;</text>
</g>
</svg>
